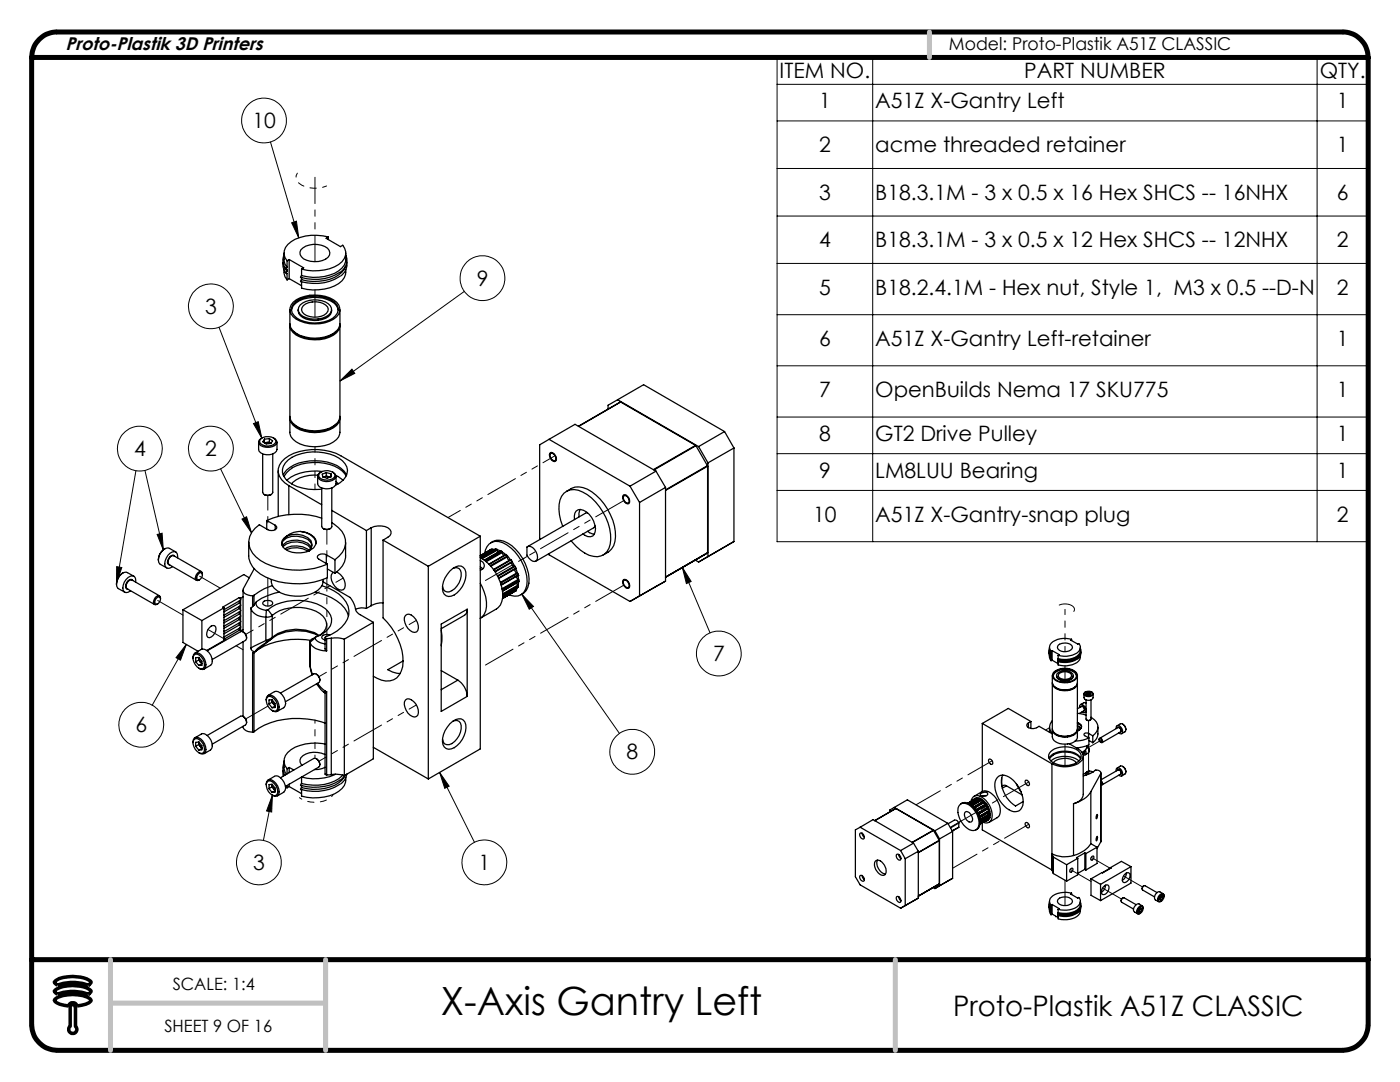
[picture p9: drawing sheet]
<svg xmlns="http://www.w3.org/2000/svg" width="279mm" height="216mm" viewBox="0 0 279 216" stroke-linecap="round" stroke-linejoin="round" font-family="sans-serif">
<g fill="none" stroke="#000" stroke-width=".2">
<path d="M155.1 11.5h117.9v96.6h-117.9zM155.1 16.8h117.9M174.2 11.5v96.6M262.9 11.5v96.6M54 28.3l5.6 19.1M155.1 24.1h117.9M155.1 33.6h117.9M58.2 44.4l1-.3 .4 3.3zM92.7 58.1l-24.9 17.9M155.1 43.1h117.9M155.1 52.6h117.9M43.7 65.3l8.5 22.1"/>
<path d="M67.8 76l2.4-2.3 .6 .8zM155.1 62.8h117.9M155.1 73h117.9M27.1 93.9l-3.9 22.5M28.9 93.9l3.7 15.8M44 93.6l6.2 12.7M50.6 84.5l.9-.4 .7 3.3zM155.1 83.2h117.9M155.1 90.5h117.9M155.1 97.9h117.9M23.3 113.1l1 .1-1.1 3.2zM31.4 106.6l.9-.2 .3 3.3z"/>
<path d="M48.3 103.6l.9-.5 1 3.2zM104.1 118.6l2.4 2.4-.9 .6zM104.1 118.6l19.5 27.7M136.2 113.2l1.7 2.8-.9 .5zM136.2 113.2l5.5 13.1M37.2 128.6l-6.8 12.1M37.2 128.6l-1.2 3.1-.9-.5zM54.4 158.7l-1.8 9M54.4 158.7l-.2 3.3-1-.2zM87.7 154.1l1.9 2.8-.8 .4zM87.7 154.1l7 14"/>
<circle cx="52.7" cy="24" r="4.5"/>
<circle cx="96.3" cy="55.5" r="4.5"/>
<circle cx="42.1" cy="61.1" r="4.5"/>
<circle cx="27.9" cy="89.5" r="4.5"/>
<circle cx="42.1" cy="89.5" r="4.5"/>
<circle cx="143.5" cy="130.4" r="4.5"/>
<circle cx="28.2" cy="144.6" r="4.5"/>
<circle cx="126.2" cy="150" r="4.5"/>
<circle cx="51.7" cy="172.1" r="4.5"/>
<circle cx="96.7" cy="172.1" r="4.5"/>
</g>
<path d="M10.9 197.7a6 6 0 0 1 5.2-.9 3.2 3.2 0 0 1 2.1 1 .79 .79 0 0 1-1.3 .4 10.7 10.7 0 0 0-5.5 .1l-.5-.4zM10.9 195.9a6 6 0 0 1 5.2-.9 3.2 3.2 0 0 1 2.1 1 .79 .79 0 0 1-1.3 .4 10.7 10.7 0 0 0-5.5 .1l-.5-.4zM11 199.4a7.1 7.1 0 0 1 7 0l.2 .2a1.36 1.36 0 0 1-1.1 .8l-1.7 .3a.9 .9 0 0 0-.9-.6 .9 .9 0 0 0-.8 .6 4.3 4.3 0 0 1-2.7-.9l-.1-.2zM14 204.8a.81 .81 0 0 0 0 1.2 .81 .81 0 0 0 1.1 0 .81 .81 0 0 0 0-1.2M14 201a.53 .53 0 0 1 .5-.6 .53 .53 0 0 1 .6 .6" fill="none" stroke="#000" stroke-width=".7" stroke-linecap="butt"/>
<path d="M11.4 6.4a5.1 5.1 0 0 0-5.1 5.1M267.9 6.4a5.1 5.1 0 0 1 5.1 5.1M6.3 204.5a5.2 5.2 0 0 0 5.1 5.1M273 204.5a5.2 5.2 0 0 1-5.1 5.1" fill="none" stroke="#000" stroke-width="1" stroke-linecap="butt"/>
<path d="M14 201v3.8M15.1 201v3.8" fill="none" stroke="#000" stroke-width=".7"/>
<path d="M11.4 6.4h256.5M6.3 191.5h266.7M6.3 204.5v-193h266.7v193M11.4 209.6h256.5" fill="none" stroke="#000" stroke-width="1"/>
<path d="M185.5 6.4v5.1M22 191.5v18.1M65 191.5v18.1M178.7 191.5v18.1M22 200.2h43" fill="none" stroke="#c0c0c0" stroke-width="1"/>
<path d="M58.2 44.4l1-.3 .4 3.3zM67.8 76l2.4-2.3 .6 .8zM136.2 113.2l1.7 2.8-.9 .5zM104.1 118.6l2.4 2.4-.9 .6zM54.4 158.7l-.2 3.3-1-.2zM87.7 154.1l1.9 2.8-.8 .4zM37.2 128.6l-1.2 3.1-.9-.5zM31.4 106.6l.9-.2 .3 3.3zM23.3 113.1l1 .1-1.1 3.2zM48.3 103.6l.9-.5 1 3.2zM50.6 84.5l.9-.4 .7 3.3z" fill="#000"/>
<g fill="none" stroke="#000" stroke-width=".25">
<path d="M56.5 52.4a2.52 2.52 0 0 0 .7 2.2M56.7 51a2.47 2.47 0 0 0 .5 2.8M56.7 50.5a3.5 3.5 0 0 0 .6 2.8M56.7 53.9a2.47 2.47 0 0 0 .6 1.9M56.8 53.2l.5 1M57.3 54.2l-.2 .1v.2h.2v1.3M57.3 53.3l-.2 .2v.2h.2v.5M57.3 52v1.3M57.7 51.8v3.8M57.7 51.8l2.9 1.6-.4 .3M57.7 51.8l-.4 .2M57.7 55.6l2.5 1.4"/>
<path d="M57.7 55.6l-.4 .2M60 49.8a4.2 4.2 0 0 1 5.4-.3 1.28 1.28 0 0 1-.4 2.2 4.9 4.9 0 0 1-4.4-.1 1.29 1.29 0 0 1-.6-1.8zM60.2 55l-.2 .3 .2 .1M60.2 55.8l-.2 .3 .2 .1M60.2 53.7v1.3M60.2 55.4v.4M65.5 47.3l-.4 .3 2.8 1.6 .5-.3a2.48 2.48 0 0 1-.8 3.9 9.5 9.5 0 0 1-7.4 .9M65.5 47.3a8.8 8.8 0 0 0-8.1 1.5 2.3 2.3 0 0 0-.1 3.2M65.5 47.3v.5M67.8 54.3a9.1 9.1 0 0 1-7.6 1.1M67.8 55.1a9.2 9.2 0 0 1-7.6 1.1M68.9 53.2a5.1 5.1 0 0 1-4.2 2.8 9.9 9.9 0 0 1-4.5-.2"/>
<path d="M69 50.9a2.67 2.67 0 0 1-1 3.4M69 50.5a3.4 3.4 0 0 1-2.2 4 10.2 10.2 0 0 1-6.6 .5M69 53.8a3.1 3.1 0 0 1-2.2 3.2 10.2 10.2 0 0 1-6.6 .5v-1.3M69.2 52.4a2.78 2.78 0 0 1-1.2 2.7M57.9 61.8v2.8a3.2 3.2 0 0 0 2.9 2.6 6.5 6.5 0 0 0 6.8-1.7l.2-.9v-2.8M57.9 64.9v18.2a3.2 3.2 0 0 0 2.9 2.6 7.6 7.6 0 0 0 6.4-1.1l.4-.6 .2-.9v-18.2M57.9 64.8a2.5 2.5 0 0 0 2 2.4 7.3 7.3 0 0 0 7.3-.8l.4-.6 .2-1M58.2 61.9a3.5 3.5 0 0 1 3.2-2.4 6.1 6.1 0 0 1 5.8 1.6l.3 .8M58.5 60.3a7.3 7.3 0 0 1 8.7 0 2.06 2.06 0 0 1-.7 3.4 7.5 7.5 0 0 1-8-.5 1.88 1.88 0 0 1 0-2.9zM58.5 60.7a6.6 6.6 0 0 1 7.6-.9 2 2 0 0 1 1.4 1.8 2 2 0 0 1-1.1 1.9 7.1 7.1 0 0 1-7.2 0 1.89 1.89 0 0 1-.7-2.8zM58.6 66.1a6.7 6.7 0 0 0 7.4 .8l1.1-.8M59.5 61.8v.2a2.25 2.25 0 0 0 2.3 1.9 4.4 4.4 0 0 0 4.2-1.2l.2-.9"/>
<path d="M59.9 60.9a4.6 4.6 0 0 1 6 .1 1.45 1.45 0 0 1-.9 2.2 5.1 5.1 0 0 1-5.1-.5 1.28 1.28 0 0 1 0-1.8zM60.5 61a3.7 3.7 0 0 1 4.9 .2 1.17 1.17 0 0 1-.7 1.7 3.8 3.8 0 0 1-4.4-.6l-.1-.5 .1-.4zM123.3 79.8l16.1 9.3M123.3 79.8l-1.9 1.1v.7M123.3 79.8l5.1-3 16.2 9.3M51.6 88.2v1.5a1.71 1.71 0 0 0 2.2 1 1.49 1.49 0 0 0 1.5-1v-1.5M52.1 87.6a2.29 2.29 0 0 1 2.9 .1l.1 .4a2 2 0 0 1-3.1 .4l-.2-.3v-.3zM52.3 87.4l-.6 .5a.94 .94 0 0 0 .9 1.2 2.03 2.03 0 0 0 2.7-.9l-.2-.4-.5-.4M52.4 90.6v7.6a1.18 1.18 0 0 0 2 0v-7.6M52.7 98.7l.7 .2 .8-.2M52.8 87.6l-.3 .6 .6 .4 1-.1M52.8 87.6v.8l.5-.1"/>
<path d="M53.3 88.3l-.5 .1M53.3 88.3l.8 .1M53.8 87.5l.6 .4-.3 .6M53.8 87.5l-1 .1M53.8 88.2l.3 .2M53.8 87.5v.7M53.8 88.2l-.5 .1M54.1 88.4h.1M55.5 93.9v9.1M56.5 94.8a5.5 5.5 0 0 1 4.2-2.7 8.8 8.8 0 0 1 8 1.9l.5 .8M57.6 96.9a3.2 3.2 0 0 1-1.8-4.1 6.6 6.6 0 0 1 5.2-2.9 11.3 11.3 0 0 1 7 1l27.8 16.1M57.6 96.9l6.6 3.8"/>
<path d="M57.6 96.9v5.8M57.9 83.3a3.1 3.1 0 0 0 2.9 2.7 6.5 6.5 0 0 0 6.8-1.7l.2-1M57.9 83.4v2.9a3.2 3.2 0 0 0 2.9 2.6 7.5 7.5 0 0 0 6.4-1.2l.4-.5 .2-.6v-3.2M58.2 93.5a3.5 3.5 0 0 0-1.5 1.6M58.2 93.4a9.7 9.7 0 0 1 10.1 .6l.8 1M58.6 84.6a6.9 6.9 0 0 0 8.1 .4l.4-.4M63.4 95v1.5a1.11 1.11 0 0 0 1.1 .9 1.92 1.92 0 0 0 2.6-.9v-1.5M63.4 94.8a6.5 6.5 0 0 0-5.2 1.8M63.9 94.3a2.22 2.22 0 0 1 2.8 .2l.2 .4a2 2 0 0 1-3.1 .4l-.2-.3zM64.1 94.2a.83 .83 0 0 0-.7 .7 .83 .83 0 0 0 .5 .9 2.43 2.43 0 0 0 3.1-.5 .89 .89 0 0 0-.6-1.1M64.2 97.4v7.7a1.17 1.17 0 0 0 2 0v-7.7M64.3 94.1a8.8 8.8 0 0 0-7 1.7"/>
<path d="M64.7 95.2h-.1M65.1 94.3l-.8 .3 .1 .6 .9 .2 .8-.3-.1-.6M65.1 94.3l.9 .2M65.1 95l.5 .1M65.1 94.3v.7M65.1 95l-.4 .2M65.6 95.1l-.9 .1M65.6 95.1l.2 .1M65.6 95.1l.3 .1M66 94.5v.6M67 96.8a3.6 3.6 0 0 0 2.4-3 4.3 4.3 0 0 0-3.6-3.2 9.5 9.5 0 0 0-8.3 1.2 2.59 2.59 0 0 0 .2 4.4 9.4 9.4 0 0 0 6.5 1.4M67 94.9l1.4 .9"/>
<path d="M67.1 96.1l.4 .5M109.6 87.7l-1.9 1.1v18.6l.1 .2M109.6 87.7l16.1 9.3M109.6 87.7l5.2-3 16.1 9.3M109.9 90.3a1.16 1.16 0 0 1 .9 1.7 1.15 1.15 0 0 1-.9-1.7zM109.9 90.5a.97 .97 0 0 1 .9 1.4 .95 .95 0 0 1-.9-1.4zM113.1 98a3.7 3.7 0 0 1 5 .1 11.1 11.1 0 0 1 4.6 9.9 3.5 3.5 0 0 1-2.3 2.7M123.8 80.2h.1M123.9 80.2l14.9 8.7M123.9 80.2l-8.5 4.9M124.5 98.7a1.18 1.18 0 0 1 1 1.8 1.18 1.18 0 0 1-1-1.8zM124.6 98.9a.93 .93 0 0 1 .8 1.4 .93 .93 0 0 1-.8-1.4z"/>
<path d="M125.7 97l1.9 3.3M130.9 94l-5.2 3M130.9 94l1.9 3.3M132.8 97.3l-5.2 3M132.8 97.3v18.7M138.8 88.9h.1M138.8 88.9l-8.4 4.8M138.9 88.9l2.3 4M138.9 88.9l-8.4 4.9M139.4 89.1l1.9 3.3M141.2 92.9v.1M141.2 92.9l-8.4 4.9"/>
<path d="M141.2 93v17.3M141.2 93l-8.4 4.9M141.3 92.4v18.7l-1.9 1M144.6 86.1l-5.2 3M144.6 86.1l1.9 3.3M146.5 89.4l-5.2 3M146.5 89.4v18.7M23.2 116.6l.1 .5 .3 .3 1.3 .7M24.5 114.3l-.2 .2a2.58 2.58 0 0 0-1.1 2.1M26.5 115.8l-.1-.2a1.25 1.25 0 0 0-1.1 1.9h.2M26.7 115l-1.3-.7a1.89 1.89 0 0 0-2.1 1.7l-.1 .6M27.1 116.1a.85 .85 0 0 0-.2-.9 .85 .85 0 0 0-.9-.2 2.35 2.35 0 0 0-1.2 3.1 1.12 1.12 0 0 0 1.3-.2"/>
<path d="M31.3 119.3l.6-.2a.93 .93 0 0 1-.9 1.4 .79 .79 0 0 1 .3-1.2zM31.6 111.8l.3 .7 1.4 .8M31.8 118.9l-5.4-3.2a1.15 1.15 0 0 0-1 1.8l5.4 3.1M32 119.5v-.4l-.2-.2a1.16 1.16 0 0 0-1 1.7l.2 .1 .5-.2M32.9 109.5l-.1 .1a2.48 2.48 0 0 0-1.2 2.2M34.9 111l-.2-.2a1.25 1.25 0 0 0-1 1.9h.2M35.1 110.1l-1.3-.7a1.9 1.9 0 0 0-2.1 1.8l-.1 .6M35.5 111.3a.88 .88 0 0 0-.2-.9 .88 .88 0 0 0-.9-.3 2.68 2.68 0 0 0-1.5 2.9l.3 .3a1.09 1.09 0 0 0 1.2-.2M39.6 114.5l.2-.2h.5a.93 .93 0 0 1-.9 1.4 .82 .82 0 0 1 .2-1.2zM40.2 114.1l-5.5-3.2a1.15 1.15 0 0 0-1 1.7l5.5 3.2M40.4 114.7v-.5l-.2-.1a1.16 1.16 0 0 0-1 1.7l.2 .1 .4-.2M47.8 119.2l.2 .3v.3l-3.3 1.9"/>
<path d="M47.8 119.2l-3.4 1.9 .3 .2M47.8 119.2l.2 .2M47.8 119.9v.4M48 119.4v6.5M48.5 117.8v8.3l.5 .5 .2 .7M48.5 119.1l-.5 .3M49.6 108.2v2.7a5.1 5.1 0 0 0 3.4 4.2 15.6 15.6 0 0 0 12.3 .2v-2.7M49.7 115.3l-1.1-.6-12.1 7M50.4 118.9v2.1M50.7 118.8l-.3 .1M50.7 118.8v1.9M50.7 113.5l-2.1 3.9a1.03 1.03 0 0 0 1 1.3l.8 .2"/>
<path d="M53.2 103.9l1.7 .9M53.2 103.9v1.7M54.2 115.6a2.18 2.18 0 0 0 1.1 2.3 7.8 7.8 0 0 0 8.2-.1 2.28 2.28 0 0 0 1-2.2M54.4 116.9a9.7 9.7 0 0 0-3.7 1.9M54.9 104.8l.3 .5a1.23 1.23 0 0 1-1.8 .4l-1.6-1a3.9 3.9 0 0 0-.7 6.4 13.9 13.9 0 0 0 11.7 2.3l2.5-.8M54.9 104.8v.9M55.7 118.1a12.6 12.6 0 0 0-4.5 2M56.4 109a2.11 2.11 0 0 1 1.8-1.2 3.8 3.8 0 0 1 3.9 1.4M56.5 109.1a3.8 3.8 0 0 1 5.5 .3M56.6 107.8l-.3 .5v.5M56.6 107.8a4.1 4.1 0 0 1 5.5 .5l.2 .7M56.9 109.5a3.9 3.9 0 0 1 4.7 .3"/>
<path d="M57.1 109.7a4.6 4.6 0 0 1 4.3 .3M57.2 107a1.43 1.43 0 0 0-1 1.2 1.43 1.43 0 0 0 .8 1.4 5.3 5.3 0 0 0 4.5 .4M57.2 107h.1M57.3 107a4.3 4.3 0 0 1 4.8 .9 1.55 1.55 0 0 1-.9 2.2M57.3 107l-.7 .8M60 106a3.5 3.5 0 0 1 3.1 1.8 2.08 2.08 0 0 1-1.6 2.2M60 106a4.2 4.2 0 0 0-2.8 1M60 106a3.2 3.2 0 0 1 3.1 2.4M61.5 110h.1M62.9 118.1a10.1 10.1 0 0 1 5.9 3.3l.7 1.5M64.2 103.4a15.5 15.5 0 0 0-11 .5M64.2 116.9a7.4 7.4 0 0 1 5.3 4 4.4 4.4 0 0 1-2.2 5l-2.4 1.2v.3h.3"/>
<path d="M64.5 116.1l5.3 3.1a6.4 6.4 0 0 1 1.3 2.8l.6 .6 2.8 1.6M64.5 105.4l.6 .3 .8-.3M65.1 110.7a1.23 1.23 0 0 0-1.8 .5l.3 .4 1.7 1M65.1 110.7l1.8 1M65.1 110.7v1.8M65.3 113.5l1.6 .9M66.2 104.3a4.4 4.4 0 0 1 2.6 5.1l-.5 .8-1.4 1.5M66.2 101.8l6.9 4.1M66.9 111.7v2.7M67.2 114.2a2.8 2.8 0 0 1 1.6 3.1l-.3 .4a2.1 2.1 0 0 1-2.3-1.8 1.36 1.36 0 0 1 .3-1.7M69 108.2a6.7 6.7 0 0 1-.7 4.7l-1.4 1.5M73.1 105.9v15.5"/>
<path d="M74.1 105.3a3.5 3.5 0 0 1 3.7 .4 .98 .98 0 0 1-.4 1.5l-1 .6M74.1 105.3l-1 .6M74.1 105.3v15.6M76.4 107.8v15.5a12.2 12.2 0 0 1 4 9.7 3.2 3.2 0 0 1-5.2 2.3l-.7-.4M76.4 107.8l9.1 5.2M85.5 113v42.4M89.8 113.9a2.57 2.57 0 0 1 2.2-.9 1.63 1.63 0 0 1 1 1.8 4.9 4.9 0 0 1-2.9 4.2 1.35 1.35 0 0 1-1.8-1.5 4.9 4.9 0 0 1 1.5-3.6zM90.4 113.4a1.06 1.06 0 0 1 1.6 .9 3.8 3.8 0 0 1-2.4 3.8 1.1 1.1 0 0 1-1.3-1M95.8 111.3l.9 .5M95.8 111.9a.94 .94 0 0 1 .9 .9 .94 .94 0 0 1-.9 .9M95.8 113.1l.5 .4M95.8 113.5l.2 .2"/>
<path d="M95.8 107l-10.3 6M95.8 107v42.4l-10.3 6M96.7 111.8a9.5 9.5 0 0 1 3.6 7.4 2.76 2.76 0 0 1-1.2 2.3l-3.3 1.9a3.1 3.1 0 0 0 1.3-3.3 10 10 0 0 0-1.3-3.7M96.7 110.4a2.44 2.44 0 0 1 3.7-2.1 9 9 0 0 1 4.7 8.5 2.42 2.42 0 0 1-3.5 1.9M97.9 108.3a2.81 2.81 0 0 1 3.5 .1 9.1 9.1 0 0 1 4.2 8 2.69 2.69 0 0 1-1.6 2.3M98 109.6h.1M98 109.6l-2.2 1.3M98.2 109.6h.1M98.2 109.6h-.2M98.2 109.6l-2.4 1.3M98.2 109.6l.1 .1M98.3 109.7l.1 .2"/>
<path d="M98.3 109.7l-2.5 1.4M98.8 109.6h-.6M98.9 109.6h.1M98.9 109.6h.3M98.9 109.6l-3 1.7M99.2 109.6v.1M99.2 109.6l-3.1 1.8M99.2 109.7l.7 .2M99.2 109.7v.1M99.2 109.8l.2 .4M99.2 109.8l-3 1.7M99.9 109.9h.1"/>
<path d="M99.9 109.9l-3.2 1.9M99.9 109.9l.3 .2M100.2 110.1h.1M100.2 110.1l-3.3 1.9M100.3 110.1l.6 .6M100.3 110.2l.3 .6M100.3 110.1v.1M100.3 110.2l-3.3 1.9M100.3 118.9l3.1-1.7zM100.9 110.7h.1M100.9 110.7l-3.3 1.9M101 110.7l.3 .2"/>
<path d="M101 110.7l-3.4 1.9M101.3 111.1v.4l.4 .3M101.3 111l.6 .7M101.3 110.9v.1M101.3 111v.1M101.3 111.1l-3.3 1.9M101.3 110.9l-3.4 2M101.9 111.7l-3.4 1.9M101.9 111.7h.1M102 111.7l.2 .3M102 111.7l-3.5 2M102.2 112.2a.51 .51 0 0 0 .4 .8"/>
<path d="M102.2 112.1v.1M102.2 112v.1M102.2 112.1l.5 .9M102.2 112.2l-3.4 1.9M102.2 112l-3.5 2M102.6 118.1l-.2 .1M102.6 113h.1M102.6 113l-3.3 1.9M102.7 113h.1M102.8 113.6v.5l.4 .2M102.8 113l.1 .3M102.8 113l-3.5 2"/>
<path d="M102.8 117.9l-2.5 1.5 2-1.1M102.8 117.9h.1M102.8 117.5l.1 .1M102.9 113.5l-3.3 1.9M102.9 113.3v.2M102.9 113.5l.4 .8M102.9 117.6l.1 .1M102.9 113.3l-3.4 2.1M102.9 117.6l-2.6 1.5M103 117.7v.1M103 117.8l-.2 .1M103 117.8l-2.7 1.5"/>
<path d="M103 115l.4 .6M103.1 116.3l.2 .5M103.2 114.3h.1M103.2 114.3l-3.3 1.9M103.3 114.3v.1M103.3 117.2l-.3 .5M103.3 114.4l.1 .3M103.3 116.8h.1M103.3 114.4l-3.4 2M103.3 116.8l-3 1.7M103.4 114.8l.1 .9M103.4 114.8h.1"/>
<path d="M103.4 114.8l-3.4 2M103.4 116.8v.1M103.4 114.7v.1M103.4 114.7l-3.4 2M103.4 116.9v.3M103.4 115.6l.1 .1M103.4 115.6l-3.2 1.9M103.4 116.9l-3.1 1.8M103.5 115.7h.1M103.5 116.1l-.1 .7M103.5 116v.1M103.5 115.7v.3"/>
<path d="M103.5 116l-3.2 2 3.2-1.9M103.5 115.7l-3.3 2M105.2 109.1a1.62 1.62 0 0 1 2 1.6 .94 .94 0 0 1-.5 1.3 2.04 2.04 0 0 1-1.5-1.2zM109.5 110.5l.1 .2 16.1 9.3M112.3 105a7.7 7.7 0 0 1-.2-6 2.98 2.98 0 0 1 4.2-.8 10.9 10.9 0 0 1 5.5 10.4 2.87 2.87 0 0 1-4.2 2.2 9 9 0 0 1-3.6-2.9M114.7 103.7a1.45 1.45 0 0 1 1.2-2 4 4 0 0 1 2.7 4.9 1.44 1.44 0 0 1-2.3-.1M115.8 101.6l-.3 .8 .1 .7M117.3 102.3l-.5 .1-11.5 6.7M117.3 106l.4 .3 .9 .3M118.8 105l-.3 .3-11.5 6.7M124.5 115.6a1.15 1.15 0 0 1 1 1.8 1.15 1.15 0 0 1-1-1.8zM124.6 115.8a.97 .97 0 0 1 .8 1.4 .97 .97 0 0 1-.8-1.4z"/>
<path d="M127.6 100.3v18.6M127.6 118.9l-1.9 1.1M132.8 116l-5.2 2.9M132.8 115.2l8.4-4.9zM132.8 116l-7.1 4M138.7 111.8l.7 .3M141.2 110.3h.1M141.2 110.3l-8.4 4.8M146.5 108.1l-1.9 1M146.5 108.1l-7.1 4M36.5 121.7v6.5l3 1.8M36.5 121.7l3.8 2.1"/>
<path d="M38.5 131.3a.83 .83 0 0 1 1.1-1 2.35 2.35 0 0 1 1.2 3.2 .96 .96 0 0 1-1.1-.2M38.7 130.7a.96 .96 0 0 1 1.5 .4 1.87 1.87 0 0 1 .3 2.3 1.28 1.28 0 0 1-1.5-.8 1.67 1.67 0 0 1-.3-1.9zM38.9 130.3l1.3-.7a1.96 1.96 0 0 1 2.1 1.8 1.12 1.12 0 0 1-.3 1.4l-1.3 .7M39.1 132l.6 .8M39.7 131.3l.3 .8M39.7 131.2l.6 .7v.9h-.6M39.7 131.2h-.6v.8M39.7 131.2v.5M39.7 131.7l-.6 .3M39.7 131.7l.3 .4M40 132.1l.3 .2M40 132.1l.3 .3-.6 .4"/>
<path d="M40.3 123.8v5.7M41.8 125.2l.4-.3 .6-.1a1.6 1.6 0 0 1-1 2.4h-.3a1.39 1.39 0 0 1 .3-2zM44.7 121.3l-4.4 2.5M44.7 121.3v6.5l-3.4 2M47.8 120.3l.2 .4-.1 .2-3.2 1.9M47.8 121.4l.2 .4-.1 .2-3.2 1.9M47.8 122.5l.2 .4-.1 .2-3.2 1.9M47.8 123.6l.2 .2-.1 .4-3.2 1.8M47.8 124.7l.2 .2-.1 .4-3.2 1.8M47.8 121v.4M47.8 122.1v.4M47.8 123.2v.4"/>
<path d="M47.8 124.2v.5M47.8 125.3v.5M47.8 120.3l-3.1 1.8M47.8 121.4l-3.1 1.8M47.8 122.5l-3.1 1.8M47.8 123.6l-3.1 1.8M47.8 124.7l-3.1 1.8M47.8 125.8l-3.1 1.8M47.8 125.8l.2 .1M48.5 128.1v14.8l.5 .6 .2 .7M48.5 125.6l-.5 .3M49.2 127.3a1.19 1.19 0 0 0-1.2-1.3l-6.7 3.9"/>
<path d="M49.2 127.3l-.2 .5-6.6 3.8M50.1 121.3a2.81 2.81 0 0 0 3 1.9M50.1 121.3v8.2a.7 .7 0 0 0 1.1 .4l-.2-.1 .4-.4 2.1-1.4M50.4 121l-.3 .3M50.4 130.3v15.8M50.7 120.7l-.3 .3M50.7 130.2l-.3 .1M50.7 130.2v15.8M50.8 130.1l-.1 .1M51.2 120.1a1.14 1.14 0 0 0 1 1.5l1 .2M51.2 129.8l-.8 .5M51.2 120.1l-.5 .6"/>
<path d="M52.5 120.2a1.27 1.27 0 0 1 1.9 .2 1.18 1.18 0 0 1-2 0zM53.1 127.8l-3 1.5M53.1 127.8l.4 .2M53.1 123.2v4.6M53.1 139.8a.83 .83 0 0 1 1.1-1.1 2.55 2.55 0 0 1 1.4 2.9 .79 .79 0 0 1-1.3 .1M53.2 121.8l-.1 1.4M53.3 139.2a.96 .96 0 0 1 1.5 .3 1.89 1.89 0 0 1 .3 2.3 1.28 1.28 0 0 1-1.5-.7 1.86 1.86 0 0 1-.3-1.9zM53.5 121.7a10.2 10.2 0 0 1 9.7-1.2 4.3 4.3 0 0 1 3 3 3.9 3.9 0 0 1-3.2 3.6l-.1 .2M53.5 121.7l-.3 .1M53.5 121.7l.8 1.1M53.5 138.7l1.3-.7a1.96 1.96 0 0 1 2.1 1.8 1.22 1.22 0 0 1-.3 1.4l-1.2 .7M54.2 127.5l-.7 .5"/>
<path d="M54.2 127.5l-3 2.4M54.3 139.7l.3 .8M54.3 139.6l-.6 .1v.8M54.3 139.6l.6 .8v.8h-.6M54.3 139.6v.5M54.3 122.8a8.8 8.8 0 0 1 8.7-.8 3.3 3.3 0 0 1 2.2 2.8 2.93 2.93 0 0 1-1.5 2M54.3 122.8l-.4 .2-.8 .2M54.3 127.2l-1.2 .6M54.3 127.2l-.1 .3M54.3 122.8v4.4M54.3 127.4l-.1 .1M54.5 127.1l-.2 .3"/>
<path d="M54.5 127.1l-.2 .1M61.9 133l.4 1.7M61.9 128.2a3.1 3.1 0 0 0 3.3 1.7M61.9 128.1v4.8M61.9 132.9l.4 1.7M61.9 132.8v.1M62 127.8a15.5 15.5 0 0 0-10.7 2M62.9 127.3a2.03 2.03 0 0 0 2 1.2M62.9 127.3l-1 .9M63 127.1l-.9 .6-.2 .5M63.1 134.5l.5 .5 .2 .7M63.2 136.5l.8 1.1 .6 .5"/>
<path d="M63.4 136.3l1.5 1.6M63.5 126.9a8.9 8.9 0 0 0-9.2 .5M63.7 126.8a8.4 8.4 0 0 0-9.2 .3M63.8 135.7a1.14 1.14 0 0 0-1.2-1.2l-6.6 3.8M63.8 135.7l-.2 .5-6.6 3.8M64.6 138.1l.3 .2M64.9 127.2v2.4l.3 .3M64.9 138.3v16.2l.3 .2M64.9 137.9l-.3 .2M64.9 137.9l.3 .1M65.2 138l-.3 .3M65.2 127.4v2.5"/>
<path d="M65.2 138v16.7M65.8 126.7a1.22 1.22 0 0 0-1.6 .5l.1 .2 .6 .3M66.1 127.4a5.4 5.4 0 0 1 2.6 .1M66.1 127.4h-.9M66.1 127.4v27.2M68.7 127.5v27.3M73.1 121.4l-1-.1-1.2 .3M74.1 120.9l-1 .5M74.5 124.2l-5.8 3.3M74.5 124.2v27.2l-5.8 3.4M76.4 120.3a4.1 4.1 0 0 0-2.3 .6M80.5 131.9l-3.1 1.7 .9 .5 1.6 .3"/>
<path d="M80.9 122.8a1.09 1.09 0 0 1 1.6 .3 2.28 2.28 0 0 1 .6 3 2.09 2.09 0 0 1-2.3-1.8l-.1-1.1zM80.9 139.7a1.14 1.14 0 0 1 1.6 .3 2.23 2.23 0 0 1 .6 2.9 1.65 1.65 0 0 1-2-1.2 1.89 1.89 0 0 1-.2-2zM88.1 125.7l.1 1.1-.1 2M88.1 133.8l3.3 1.9M91.4 135.7a4.1 4.1 0 0 1 1.8 3.3M91.4 135.7l-3.3 1.9M93.2 121.6a1.33 1.33 0 0 1-.5 1.2l-4.6 2.6M93.2 121.6l-5.1 2.9v17.5l5.1-3M93.2 121.6v17.4M209.3 130.1v.5l.4 .6M209.4 129.4v.1a1.19 1.19 0 0 0 .3 1.3M209.4 129.2a1.73 1.73 0 0 0 .4 1.4"/>
<path d="M209.4 130.8v.4l.4 .6M209.5 130.5l.3 .5M209.8 131l-.1 .1 .1 .7M209.8 130.6l-.1 .1 .1 .3M209.8 129.9v.7M210 129.8v1.9M210 129.8l1.4 .8-.2 .2M210 129.8l-.2 .1M210 131.7l1.2 .7M210 131.7l-.2 .1M210 134.8v1.4a2.18 2.18 0 0 0 2.5 1.5 2.1 2.1 0 0 0 2.5-1.5v-1.4M210 136.4v9.1a2.1 2.1 0 0 0 2.5 1.4 2.1 2.1 0 0 0 2.5-1.4v-9.1"/>
<path d="M210 136.3a1.75 1.75 0 0 0 2 1.5 2.72 2.72 0 0 0 3-1.2v-.3M210.2 134.9a2.13 2.13 0 0 1 2.3-1.3l1 .1a1.66 1.66 0 0 1 1.3 1.2M210.4 134.1a3.5 3.5 0 0 1 4.5 .3 1.16 1.16 0 0 1-.9 1.6 3.4 3.4 0 0 1-3.9-.8 .95 .95 0 0 1 .3-1.1zM210.4 137a3.3 3.3 0 0 0 4.2 0M210.5 134.2a3.2 3.2 0 0 1 4.3 .2 1.22 1.22 0 0 1-1.1 1.6 3.2 3.2 0 0 1-3.3-.7 .82 .82 0 0 1 .1-1.1zM210.9 134.8a1.35 1.35 0 0 0 1.8 1.1l.7-.2a.99 .99 0 0 0 .8-.9M211.2 131.4v.2M211.2 131.8v.2M211.2 134.2a2.07 2.07 0 0 1 3 .6 1.88 1.88 0 0 1-2.7 .7 .73 .73 0 0 1-.6-.5 .73 .73 0 0 1 .3-.8zM211.2 130.8v.6M211.2 131.6v.2M211.2 128.7a2.03 2.03 0 0 1 2.8 .3 1.11 1.11 0 0 1-1.3 1h-.4a.93 .93 0 0 1-1-.3 .93 .93 0 0 1-.1-1z"/>
<path d="M211.3 134.4a1.69 1.69 0 0 1 2.6 .4 1.55 1.55 0 0 1-2.4 .5 .57 .57 0 0 1-.2-.9zM213.9 127.6l-.3 .1 1.5 .8 .2-.1a1.31 1.31 0 0 1-.8 2.1l-1.6 .5-1.7-.2M213.9 127.6a4.1 4.1 0 0 0-4.3 1 1.06 1.06 0 0 0 .2 1.3M213.9 127.6v.2M215 131.1a4.5 4.5 0 0 1-3.8 .5M215 131.5a4.6 4.6 0 0 1-3.8 .5M215.6 130.5a3.3 3.3 0 0 1-3.3 1.5l-1.1-.2M215.6 129.4a1.33 1.33 0 0 1-.5 1.7M215.6 129.2a2.09 2.09 0 0 1-2.1 2.3l-1.2 .1-1.1-.2M215.6 130.8v.3a1.91 1.91 0 0 1-1.6 1.5l-1.1 .3-1.7-.2v-.7M215.7 130.1a1.47 1.47 0 0 1-.6 1.4M216.3 138.5v.7a1.05 1.05 0 0 0 1.9 0v-.7"/>
<path d="M216.5 138.2l.7-.3a.64 .64 0 0 1 .8 .6 .97 .97 0 0 1-1.6-.1zM216.6 138l-.1 .1a.39 .39 0 0 0 0 .7l.9 .2a.58 .58 0 0 0 .7-.7l-.3-.3M216.7 139.7v3.8a.57 .57 0 0 0 1 0v-3.8M216.9 138.5h.1M216.9 138.2l-.2 .2 .4 .3 .5-.1M216.9 138.2v.3M217.1 138.5l-.2 .1M217.1 138.5l.5 .1M217.1 138.5h-.2M217.4 138.1v.4M217.4 138.1l.3 .2-.1 .3M217.4 138.1l-.5 .1"/>
<path d="M217.4 138.5l.2 .1M217.4 138.5h-.3M217.6 138.6h.1M38.5 148.2a.83 .83 0 0 1 1.1-1 2.39 2.39 0 0 1 1.2 3.1 1.08 1.08 0 0 1-1.1-.1M38.7 147.6a.96 .96 0 0 1 1.5 .4 1.89 1.89 0 0 1 .3 2.2 1.48 1.48 0 0 1-1.8-1.2l-.2-.6v-.4zM38.9 147.2l1.3-.7a1.27 1.27 0 0 1 1.5 .6 1.83 1.83 0 0 1 .3 2.5l-1.3 .8M39.1 148.9l.6 .8M39.7 148.2l.3 .7M39.7 148.1l.6 .7v.8l-.6 .1M39.7 148.1h-.6v.8M39.7 148.1v.5M39.7 148.6l-.6 .3"/>
<path d="M39.7 148.6l.3 .3M40 148.9l.3 .3M40 148.9l.3 .4M40.3 149.3l-.6 .4M48.5 144.9a1.53 1.53 0 0 0 1.9 1.2M49.2 144.2a1.19 1.19 0 0 0-1.2-1.3l-6.7 3.9M49.2 144.2l-.2 .4-6.6 3.9M50.7 146l-.3 .1M53.1 156.6a.83 .83 0 0 1 1.1-1 2.61 2.61 0 0 1 1.4 2.8 .81 .81 0 0 1-1.3 .2M53.3 156l.3-.2a2.12 2.12 0 0 1 1.8 2.6l-.3 .3a1.48 1.48 0 0 1-1.8-1.3l-.1-.5zM53.5 155.6l1.3-.7a1.25 1.25 0 0 1 1.5 .7 2.08 2.08 0 0 1 .4 2.4l-1.3 .8M53.7 157.4l.6 .7"/>
<path d="M53.7 140.5l.6 .7M54.3 156.6l.3 .8M54.3 156.5l-.6 .1v.8M54.3 156.5l.6 .7v.8l-.6 .1M54.3 156.5v.5M54.3 157l-.6 .4M54.3 157l.3 .4M54.3 140.1l-.6 .4M54.3 140.1l.3 .4M54.6 157.4l.3 .3M54.6 140.5l.3 .3M54.6 140.5l.3 .4"/>
<path d="M54.9 157.8l-.6 .3M54.9 140.9l-.6 .3M56.5 153.8l.1 1M56.7 152.3a2.23 2.23 0 0 0 .2 2.4M56.7 151.8a3.5 3.5 0 0 0 .4 2.7M56.8 154.6v.1M57 156.9l.3 .3M57.3 153.4v1M57.3 156.7v.5M57.7 153.1l.9 .5M57.7 153.1l-.4 .3M57.7 153.1v1.1"/>
<path d="M57.7 156.5v.5M57.7 157l2.5 1.4M57.7 157l-.4 .2M60.2 156.4l-.2 .2 .2 .1M60.2 157.2l-.2 .2 .2 .2M60.2 156.7v.5M63.1 151.4l.5 .5 .2 .7M63.8 152.6a1.2 1.2 0 0 0-1.2-1.3l-6.6 3.9M63.8 152.6l-.2 .5-6.6 3.8M64.9 148.5a8.6 8.6 0 0 0-7.5 1.6 2.3 2.3 0 0 0-.1 3.3M64.9 150.6a4.3 4.3 0 0 0-4.9 .6 1.21 1.21 0 0 0 .3 1.5M64.9 153.1l-1.3 .4-.8 .1"/>
<path d="M64.9 144.3a16.2 16.2 0 0 0-13.3 1l-.9 .7M66.1 154.6l1-.1 1.6 .3M66.1 154.6l-.9 .1M67 154.5a9.6 9.6 0 0 1-6.8 .5v1.4M67.8 155.6a9.2 9.2 0 0 1-7.6 1.1M67.8 156.5a9.4 9.4 0 0 1-7.6 1.1M68.4 154.7a8 8 0 0 1-7.1 1.9l-1.1-.2M68.8 154.7l-.8 .9M68.9 154.7a5.2 5.2 0 0 1-4.2 2.6 9.9 9.9 0 0 1-4.5-.1M69 155.2a2.7 2.7 0 0 1-1.4 2.7 9.3 9.3 0 0 1-7.4 1v-1.3M69.2 154.4a2.66 2.66 0 0 1-1.2 2M74.5 149.1l11 6.3"/>
<path d="M89.8 144.4a2.57 2.57 0 0 1 2.2-1 1.63 1.63 0 0 1 1 1.9 4.5 4.5 0 0 1-3.5 4.2 1.41 1.41 0 0 1-1.2-1.5 5 5 0 0 1 1.5-3.6zM90.4 143.9a1.06 1.06 0 0 1 1.6 .9 3.8 3.8 0 0 1-2.4 3.8 1.05 1.05 0 0 1-1.3-1.1M193.8 159.9a1.26 1.26 0 0 1 .8-1.1 1.26 1.26 0 0 1 1.4 .3 4.2 4.2 0 0 1 1.9 4.4 1.17 1.17 0 0 1-1.7 .6M194.2 159.7a1.1 1.1 0 0 1 1.7-.2 3.5 3.5 0 0 1 1.5 4l-.5 .3-.4 .1M194.4 158.9l1.7-1a2.74 2.74 0 0 1 2.9 1.8 2.61 2.61 0 0 1 0 3.4l-1.6 1M194.8 159.3h.1M194.8 159.3l-1.6 1 1.3-.8M194.9 159.3v.1M194.9 159.3h-.1M194.9 159.3l-1.7 1M194.9 159.4l.1 .1M194.9 159.4l-1.6 .9"/>
<path d="M195.2 159.3h.1M195.3 159.3h.1M195.3 159.3l-1.9 1.1M195.4 159.3l-1.9 1.1 .5 .3M195.4 159.3v.1M195.4 159.4l.1 .2M195.4 159.4l-1.8 1.1M195.7 158.4a1.03 1.03 0 0 1 1.4-.1 .71 .71 0 0 1-1.2 .5l-.2-.2zM195.8 159.5h.1M195.8 159.5l-2 1.1M195.8 159.5l.1 .1M195.8 159.5l-1.9 1.2"/>
<path d="M195.9 159.6v.1M195.9 159.6l-1.9 1.1M195.9 159.7l.2 .3M195.9 159.7l-1.8 1.1M196 144.4l13.9 8M196 144.4v13.5M196.3 159.9l.1 .1M196.3 159.9l-2 1.1M196.3 159.9l-1.9 1.1M196.8 158.8h-.7M197.3 151.6a.59 .59 0 0 1 .7 .2 .59 .59 0 0 1 0 .7l-.4-.1-.3-.5zM199.3 154.9a2.82 2.82 0 0 1 3.4 1.3 5.2 5.2 0 0 1 1.2 4.9 1.64 1.64 0 0 1-2.5 .5 5.9 5.9 0 0 1-2.8-5.7z"/>
<path d="M199.9 155.2v1.6M200.1 154.7a5.4 5.4 0 0 0 2.6 6.1l1.5-.9M200.9 156.8l-.4-.1-.5 .2M200.9 156.8l3.1 1.8M200.9 156.8l-.9 .5M202.8 156.4l1 1.6M204.7 155.7a.71 .71 0 0 1 .6 1 .71 .71 0 0 1-.6-1zM205.2 144.3a.51 .51 0 0 0-.3 .4 .51 .51 0 0 0 .3 .5l.7 .2a2.05 2.05 0 0 0 1.5-.5l2.6 1.5M205.2 144.3v.9M205.7 144l-4.5-2.6-5.2 3M205.7 144l-.5 .3M205.7 144v1.3"/>
<path d="M209.4 151.3a4.2 4.2 0 0 1 5.1-1.1l.8 .5 .4 .6M209.4 145.1v1M209.7 150a4.6 4.6 0 0 1 5.7 0 1.34 1.34 0 0 1-.6 2.2 4.6 4.6 0 0 1-5.3-.6 1.17 1.17 0 0 1 .2-1.6zM209.7 151.8a4.7 4.7 0 0 1 5.6 0M209.9 152.4v21.2M210 143.8a1.85 1.85 0 0 0 0 2.6M210 145.6v1.4a2.18 2.18 0 0 0 2.5 1.5 2.1 2.1 0 0 0 2.5-1.5v-1.4M210 145.6a1.75 1.75 0 0 0 2 1.4 2.72 2.72 0 0 0 3-1.2v-.3l.3 .2M210.2 152.2a3.6 3.6 0 0 1 4.6 0M210.2 150.6a4.6 4.6 0 0 1 5.5 .8M210.3 150.6l-.6 .5-.2 .4M210.4 146.2a3.3 3.3 0 0 0 4.2 0"/>
<path d="M213.4 148.4a5.1 5.1 0 0 1 2.7 2 1.6 1.6 0 0 1-1 2 5.8 5.8 0 0 1-5.2 0M215 144.1a.81 .81 0 0 1 .8 .7 .81 .81 0 0 1-.5 .9M215 142.3l1.7 .4M215 144.4l.7 .3M215 144.8l.7 .5M215 145l.7 .4M215 144.3a.88 .88 0 0 1 .8 .9M215 141.4l.8-.4a.56 .56 0 0 1 .5 .8l-.9 .6M215.1 145.4l.4 .2M215.3 145.7l-.3 .2M215.3 145.7l-.3 .1M215.5 141.2a.43 .43 0 0 1 .3-.7l.6 .4 .3 .7"/>
<path d="M215.8 141a.5 .5 0 0 1 .6 .2 .5 .5 0 0 1-.1 .7M216.2 150.9v7.7a2.33 2.33 0 0 1-2 1.8M216.4 149.9v.3l-.3 .2M216.4 149.8v.4l-.1 .1M216.6 149.6l.1 .3a.47 .47 0 0 1 0 .5 .47 .47 0 0 1-.5 .2h-.1M216.7 141.9a.37 .37 0 0 1-.5 .3l-.2-.2M216.7 140.3l-.3-.1-.7 .4M216.7 142.1l-.1 .1M216.8 154.1l-.3 .2M216.9 148.8v.2a1.33 1.33 0 0 1-1 1.1M216.9 148.8l.4 .7v.6l-.7 .5M216.9 148.8l.4 .5 .1 .5"/>
<path d="M216.9 143.7l.3 .1 .4-.1M217.2 153.9l-1 .6M217.2 153.9l.9 .2M217.2 153.9l-.4 .2M217.2 146.3h-.6l-.3 .2 .2 .3 .8 .4M217.2 146.3l.9 .5M217.2 146.3v.9M217.3 147.2a6.2 6.2 0 0 1-2.7 .7M217.3 147.2v1.4l-1.3 .4-1.2 .2M217.3 147.7l.8 .5M217.6 154.3h-.6l-.2 .1v.3M217.7 158a5.5 5.5 0 0 1-3.5 2.4"/>
<path d="M217.7 158v10.3M217.7 143.1a2.04 2.04 0 0 1 1.4 1.8 2.04 2.04 0 0 1-1 1.9M218.1 154v.1M218.1 146.8v1.4M219.1 145.1a2.84 2.84 0 0 1-1 3.1M219.4 147.5a.37 .37 0 0 1 .4 .1 .37 .37 0 0 1-.1 .5l-.3-.2zM219.4 147.6v-.2a.48 .48 0 0 1 .5 .2 .48 .48 0 0 1 0 .6l-.3-.1M219.5 147.3l3.6-2.1a.6 .6 0 0 1 .5 .8l-3.6 2.2M219.7 154.4a.8 .8 0 0 0-1.1-.7l-1 .6-1.4 .5M219.7 154.4l-2 3.6M219.7 154.4v13.6M219.7 154.2v13.8"/>
<path d="M219.7 155.9l.2 .5-.2 .2M219.7 155.8l.4 .6-.1 .2h-.3M219.7 155.6l3.4-2a.56 .56 0 0 1 .5 .9l-3.6 2.1M222.8 145.4v-.4a.65 .65 0 0 1 .7-.2 .65 .65 0 0 1 .4 .6l.1 .3a.53 .53 0 0 1-.3 .7l-.4-.1M222.8 153.8v-.4a.67 .67 0 0 1 .7-.1 .67 .67 0 0 1 .4 .5l.1 .9-.3 .2-.4-.2M223 144.8l.6-.4a1.06 1.06 0 0 1 .9 1.6l-.6 .4M223 153.2l.6-.3a1.06 1.06 0 0 1 .9 1.5l-.6 .4M223.1 145.2a.54 .54 0 0 1 .6 .2 .54 .54 0 0 1 0 .6l-.1 .1M223.1 153.7a.53 .53 0 0 1 .6 .1 .53 .53 0 0 1 0 .7h-.1M224 144.5l.5 .4 .2 .7M224 152.9l.5 .4 .2 .8M171.6 174.8a.66 .66 0 0 1 .8 .2 .66 .66 0 0 1 0 .8l-.6-.2-.2-.4z"/>
<path d="M171.7 165.1l-1 .5v9.3l1 1.7 8 4.6 3.6-2M171.7 165.1l8 4.6M171.7 165.1l2.5-1.6 8.1 4.7M171.7 166.2a.78 .78 0 0 1 .7 1.2 .78 .78 0 0 1-.7-1.2zM172 166.3l.2 .4 .3 .4M172 174.7l.2 .5 .3 .3M174.7 171.8a1.04 1.04 0 0 1 1.5 .5 1.57 1.57 0 0 1 .2 2.4 2.13 2.13 0 0 1-1.7-2.9zM175.1 171.6a2.2 2.2 0 0 0 1.6 2.8M178.5 161.1l-.9 .5v.4M178.5 161.1l8.1 4.7M178.5 161.1l2.6-1.5 8.1 4.7M178.8 161.3h.1"/>
<path d="M178.8 161.3l7.5 4.4M178.8 161.3l-4.2 2.5M179 178.9a.78 .78 0 0 1 .7 1.2 .78 .78 0 0 1-.7-1.2zM179 170.5a.78 .78 0 0 1 .7 1.1 .78 .78 0 0 1-.7-1.1zM179.4 170.5l.1 .5 .3 .3M179.4 178.9l.1 .5 .3 .3M179.7 169.7l1 1.6M180.7 171.3v9.4l2.6-1.5M182.3 168.2l-2.6 1.5M182.3 168.2l1 1.7M183.3 169.9l-2.6 1.4M183.3 169.9v9.3"/>
<path d="M186.2 177.1l.4 .2M186.3 165.7h.1M186.3 165.7l-4.2 2.4M186.3 165.7l1.1 2M186.6 165.8l.9 1.6M187.4 167.7h.1M187.4 176.4l-1.1 .7M187.4 167.7l-4.1 2.4M187.5 176.4h-.1M187.5 167.7v8.7M187.5 176.4l-4.2 2.4M187.5 167.7l-4.2 2.4"/>
<path d="M187.5 167.4v9.3M187.5 176.7l-.9 .6M189.2 164.3l-2.6 1.5M189.2 164.3l.9 1.6M190 165.8l1.3-.7zM190.1 165.9l-2.6 1.5M190.1 165.9v9.4M190.1 175.3l-2.6 1.4M190.1 175.3l-3.5 2M191.3 164.2a.74 .74 0 0 0-.8-.5l-1.3 .7M191.3 164.2l-1.6 1M191.3 164.2v.9"/>
<path d="M191.6 160.6a1.53 1.53 0 0 1 2.1 .2 4 4 0 0 1 1.4 4.5 1.53 1.53 0 0 1-2.4-.3 4.2 4.2 0 0 1-1.4-4.1zM191.8 160.4a1.52 1.52 0 0 1 2 .2 4.1 4.1 0 0 1 1.6 4.5l-.6 .5M192.5 162.1a.84 .84 0 0 1 1.4 .6 .79 .79 0 0 1-.3 1.3 1.55 1.55 0 0 1-1.1-1.9zM194 160.7l.3 .3M194.3 161h.1M194.4 161l.1 .1M194.5 161.1v.1M194.5 161.2l.3 .3M194.8 161.5v.1M194.8 161.6l.1 .1M194.9 161.7l.3 .5M195.2 162.2h.1"/>
<path d="M195.2 162.2l.1 .2M195.3 162.4h.1M195.3 162.4l.2 .5M195.5 162.9v.2M195.5 163.1l.1 .4M195.5 163.1h.1M195.6 163.5v.1M195.6 163.6h.1M195.6 163.8l1.9-1.2zM196 164.2v1.4l13.9 8M196.4 160l.1 .1M196.4 160l-1.9 1.1"/>
<path d="M196.5 160.1v.2l.2 .2M196.5 160.1l-1.9 1.1M196.8 160.4l.1 .2M196.8 160.4l-2 1.1M196.8 160.4l-2 1.2M196.9 160.7v.2l.2 .2M196.9 160.6v.1M196.9 160.7l-1.9 1.1M196.9 160.6l-2 1.1M197.1 161.1h.1M197.1 161.1l-1.9 1.1M197.2 161.1v.2"/>
<path d="M197.2 161.4l.2 .3M197.2 163.5l-1.6 .9M197.2 161.1l-2 1.1M197.2 163.3v.1M197.2 163.4h.1M197.2 163.4l-1.6 .9M197.2 161.3h.1M197.2 163.4v.1M197.2 161.3l-1.9 1.1M197.2 163.4l-1.6 1M197.3 162.1l.2 .3M197.3 162.8l.1 .1"/>
<path d="M197.4 161.7v.1M197.4 161.7l-1.9 1.1M197.4 163.2h.1M197.4 162.9v.1M197.4 163.2l-1.8 1M197.4 162.9l-1.8 1.1M197.4 161.8l.1 .2M197.4 163v.2M197.4 163l-1.8 1.1v-.5M197.4 161.8l-1.9 1.1M197.5 162l-2 1.1M197.5 162.4v.1"/>
<path d="M197.5 162.4l-1.9 1.1M197.5 162.5v.1M197.5 162.5l-1.9 1.1M204.6 164.3a.56 .56 0 0 1 .7 .2 .56 .56 0 0 1-.1 .7l-.5-.4zM209.4 179.8a1.62 1.62 0 0 0 .4 1.5M209.9 173.6h.1M209.9 173.6l.3 .7M210.2 171v3.3M210.2 171l2.7 1.5M210.2 174.3l2.7 1.5M211.2 179.4a1.94 1.94 0 0 1 2.8 .3 1.07 1.07 0 0 1-1.3 1h-.4a.92 .92 0 0 1-1-.3 .92 .92 0 0 1-.1-1zM212.9 172.5v3.3"/>
<path d="M213.7 173.4l.2-.2a.43 .43 0 0 1 .1 .6 .43 .43 0 0 1-.5 .2zM213.9 178.2l-.3 .2 1.5 .8 .2-.1a1.34 1.34 0 0 1-.8 2.1l-1.6 .4-1.7-.2M213.9 178.2a4.3 4.3 0 0 0-4.3 1.1 1.12 1.12 0 0 0 .2 1.3M213.9 178.2v.3M214.2 170.7a5.6 5.6 0 0 1-4.3-.3l.3 .6M214.2 160.4v10.3M215.1 171.3v3.3l-2.2 1.2M215.1 171.3l-2.2 1.2M215.6 179.8a2.08 2.08 0 0 1-2.1 2.4h-1.2l-1.1-.1M216.5 170.2l-1.7 .9 .3 .2M216.5 170.2l.2 .1M216.5 170.2v3.3"/>
<path d="M216.5 173.5l-1.4 .8M216.5 173.5l.2 .1M216.7 170.3v3.3M217.7 168.3a5.6 5.6 0 0 1-3.5 2.4M217.7 168.3l1.2 .8M217.7 175.4l1.9 1.1M217.7 175.4v3.2l1.9 1.1M217.9 171l.2-.2a.41 .41 0 0 1 .1 .6 .41 .41 0 0 1-.5 .1zM218.9 162.5l.1 .1a.49 .49 0 0 1-.2 .7zM218.9 166.9l.1 .1a.49 .49 0 0 1-.2 .7zM218.9 169.1l-2.2 1.2M218.9 169.1v3.2l-2.2 1.3"/>
<path d="M219.6 176.5v3.2M219.7 168l-.8 1.3M220.1 177.1l.2-.3a.55 .55 0 0 1 .8-.2 .55 .55 0 0 1 .2 .8l-.3 .6a.61 .61 0 0 1-.6 .5 .61 .61 0 0 1-.6-.5zM220.6 176.6l-.1 .7-.7 .7M221.6 173.1l.1 .1M221.6 173.1v.1M221.7 173.2l-1.7 .9M221.7 173.2l-4 2.2M224.1 179.2l-.4 .6M224.5 174.4a.57 .57 0 0 1 1 0 1.43 1.43 0 0 1-1.2 1.7 .94 .94 0 0 1 0-1.4zM224.8 174.2l-.3 1-.5 .4M225.7 172.9l-1.9-1-2.2 1.2"/>
<path d="M225.7 172.9l-6.1 3.6M225.7 172.9v3.3l-6.1 3.5M228.3 176.7l-.3 .3-.1 .4M230.9 178.1l-2.4-1.4a.56 .56 0 0 0-.5 .9l2.4 1.4M231.5 179.4l.2 .2M231.6 178.6l.6-.1a.91 .91 0 0 1-.1 .9 .91 .91 0 0 1-.9 .4v-.7zM231.6 179.2l-.1 .2M231.7 178.8l-.1 .4M231.7 178.8l-.2 .3v.4l.2 .1M231.7 178.8h.4v.4M231.7 178.8v.2M231.7 179l.4 .2"/>
<path d="M231.7 179l-.1 .2M232.1 179.2l-.4 .4M232.1 178.3l-.6-.3a1.06 1.06 0 0 0-.9 1.6l.6 .3M232.3 178.8l-.1-.4a1.04 1.04 0 0 0-1 1.5l.5-.1M209.3 180.8l.1 .7 .3 .4M209.4 180.1v.1a1.23 1.23 0 0 0 .3 1.3M209.4 181.5l.2 .7 .2 .3M209.5 181.2l.3 .5M209.8 181.7l-.1 .1 .1 .7M209.8 181.3l-.1 .1 .1 .3M209.8 180.6v.7M210 180.5l1.4 .8-.2 .1"/>
<path d="M210 180.5l-.2 .1M210 180.5v1.9M210 182.4l1.2 .7M210 182.4l-.2 .1M211.2 182.1v.2M211.2 182.5v.2M211.2 181.4v.7M211.2 182.3v.2M215 181.8a4.5 4.5 0 0 1-3.8 .5M215 182.2a4.5 4.5 0 0 1-3.8 .5M215.6 181.2a3.3 3.3 0 0 1-3.9 1.4l-.5-.1M215.6 180.1a1.33 1.33 0 0 1-.5 1.6"/>
<path d="M215.6 181.5a2.06 2.06 0 0 1-2.1 1.9l-1.2 .1-1.1-.2v-.6M215.7 180.8a1.4 1.4 0 0 1-.6 1.3M226.7 180.5l-2.4-1.4a.58 .58 0 0 0-.5 .9l2.4 1.4M227.4 181l.4-.2a.85 .85 0 0 1 .2 1 .85 .85 0 0 1-.8 .5 .84 .84 0 0 1 .2-1.3zM227.4 181.6l-.1 .2M227.4 181.6l-.1 .2 .3 .2M227.6 181.2l-.2 .4M227.6 181.2l-.3 .3v.5h.3M227.6 181.2h.3v.4M227.6 181.2v.2M227.6 181.4l.3 .2M227.6 181.4l-.2 .2"/>
<path d="M227.9 181.6l-.3 .4M228 180.8l-.7-.4a1.06 1.06 0 0 0-.9 1.6l.6 .4M228.1 181.3v-.1a.37 .37 0 0 0-.1-.4 .37 .37 0 0 0-.4-.1l-.6 .7a.63 .63 0 0 0 .2 1l.4-.2"/>
</g>
<g fill="none" stroke="#000" stroke-width=".2" stroke-dasharray="6.3 1.3 1.3 1.3 1.3 1.3">
<path d="M62.9 57.8v5.5M26.4 115.7a1.15 1.15 0 0 0-1 1.7M31.5 119.8l5 2.9M34.7 110.9a1.15 1.15 0 0 0-1 1.7M39.8 115l4.2 2.4M53.5 115.3v5.6M104.4 111.5l.9-.5M41.5 125.6l3.6 2.1M47.1 128.8l1.4 .9M212.5 132.8v2.8M214.3 122a.93 .93 0 0 0-.8-1.3l-.9-.2-1.2 .2M49.1 143.4l4.4-2.5"/>
<path d="M62.9 153.5v.1M209.5 145.2l-.8 .5M212.5 148.5v4.2M216.3 150.2l.1-.4M216.3 141.8a.58 .58 0 0 0-.5-.9M217.2 143.8v3.4M217.2 148.6v5.9M219.7 147.8l-2.9 1.6M223.6 154.5a.58 .58 0 0 0-.5-.9M223.6 146a.58 .58 0 0 0-.5-.8M191.8 163.8l-.5 .3M212.5 175.6v5.1"/>
<path d="M217.8 175.9l-4.2-2.4M221.5 173.2l-3.7-2.1M223.8 179.4l-3.8-2.2M228 177l-3.8-2.2M210.7 183v-.2"/>
</g>
<path d="M66.5 158.5a4.9 4.9 0 0 1-6.1 1.1l-.6-.4" fill="none" stroke="#000" stroke-width=".2" stroke-dasharray="6.3 1.3 1.3 1.3 1.3 1.3" stroke-dashoffset="5.8"/>
<path d="M59.3 34.6a1.58 1.58 0 0 0 .9 2.4 6 6 0 0 0 5 .1" fill="none" stroke="#000" stroke-width=".2" stroke-dasharray="6.3 1.3 1.3 1.3 1.3 1.3" stroke-dashoffset="5.5"/>
<path d="M53.5 98.9v6.8M65.2 105.7v6.8" fill="none" stroke="#000" stroke-width=".2" stroke-dasharray="6.3 1.3 1.3 1.3 1.3 1.3" stroke-dashoffset="3.4"/>
<path d="M65.2 115.3v11.7" fill="none" stroke="#000" stroke-width=".2" stroke-dasharray="6.3 1.3 1.3 1.3 1.3 1.3" stroke-dashoffset="3.7"/>
<path d="M49.1 126.6l19.4-11.3M63.7 135l19.4-11.2M63.7 151.9l19.4-11.2" fill="none" stroke="#000" stroke-width=".2" stroke-dasharray="6.3 1.3 1.3 1.3 1.3 1.3" stroke-dashoffset="4.6"/>
<path d="M95.9 116.4l29.5-17M95.9 133.3l29.5-17.1" fill="none" stroke="#000" stroke-width=".2" stroke-dasharray="6.3 1.3 1.3 1.3 1.3 1.3" stroke-dashoffset="-1.2"/>
<path d="M89.4 103.3l21.4-12.4" fill="none" stroke="#000" stroke-width=".2" stroke-dasharray="6.3 1.3 1.3 1.3 1.3 1.3" stroke-dashoffset="3.5"/>
<path d="M62.9 35.4v16.8" fill="none" stroke="#000" stroke-width=".2" stroke-dasharray="6.3 1.3 1.3 1.3 1.3 1.3" stroke-dashoffset="1.1"/>
<path d="M62.9 89.1v8.6M212.5 121.6v8.4" fill="none" stroke="#000" stroke-width=".2" stroke-dasharray="6.3 1.3 1.3 1.3 1.3 1.3" stroke-dashoffset="5.3"/>
<path d="M62.9 143.7v7.6" fill="none" stroke="#000" stroke-width=".2" stroke-dasharray="6.3 1.3 1.3 1.3 1.3 1.3" stroke-dashoffset="5.7"/>
<path d="M198 151.8l-15.2 8.8M205.3 164.5l-15.2 8.7" fill="none" stroke="#000" stroke-width=".2" stroke-dasharray="6.3 1.3 1.3 1.3 1.3 1.3" stroke-dashoffset=".7"/>
<path d="M205.3 156l-15.7 9.1" fill="none" stroke="#000" stroke-width=".2" stroke-dasharray="6.3 1.3 1.3 1.3 1.3 1.3" stroke-dashoffset=".5"/>
<text font-size="7.8" x="88" y="202.6">X-Axis Gantry Left</text>
<text font-size="5.6" x="190.2" y="202.7">Proto-Plastik A51Z CLASSIC</text>
<g font-size="4.2">
<text x="155.6" y="15.6">ITEM NO.</text>
<text x="204.4" y="15.6">PART NUMBER</text>
<text x="263.4" y="15.6">QTY.</text>
<text x="163.5" y="21.6">1</text>
<text x="174.7" y="21.6">A51Z X-Gantry Left</text>
<text x="266.8" y="21.6">1</text>
<text x="50.4" y="25.5">10</text>
<text x="163.5" y="30.4">2</text>
<text x="174.7" y="30.4">acme threaded retainer</text>
<text x="266.8" y="30.4">1</text>
<text x="163.5" y="39.9">3</text>
<text x="174.7" y="39.9">B18.3.1M - 3 x 0.5 x 16 Hex SHCS -- 16NHX</text>
<text x="266.8" y="39.9">6</text>
<text x="163.5" y="49.4">4</text>
<text x="174.7" y="49.4">B18.3.1M - 3 x 0.5 x 12 Hex SHCS -- 12NHX</text>
<text x="266.8" y="49.4">2</text>
<text x="95.1" y="57">9</text>
<text x="163.5" y="58.8">5</text>
<text x="174.7" y="58.8">B18.2.4.1M - Hex nut, Style 1, M3 x 0.5 --D-N</text>
<text x="266.8" y="58.8">2</text>
<text x="40.9" y="62.6">3</text>
<text x="163.5" y="69">6</text>
<text x="174.7" y="69">A51Z X-Gantry Left-retainer</text>
<text x="266.8" y="69">1</text>
<text x="163.5" y="79.2">7</text>
<text x="174.7" y="79.2">OpenBuilds Nema 17 SKU775</text>
<text x="266.8" y="79.2">1</text>
<text x="163.5" y="88">8</text>
<text x="174.7" y="88">GT2 Drive Pulley</text>
<text x="266.8" y="88">1</text>
<text x="26.7" y="91">4</text>
<text x="40.9" y="91">2</text>
<text x="163.5" y="95.3">9</text>
<text x="174.7" y="95.3">LM8LUU Bearing</text>
<text x="266.8" y="95.3">1</text>
<text x="162.3" y="104.1">10</text>
<text x="174.7" y="104.1">A51Z X-Gantry-snap plug</text>
<text x="266.8" y="104.1">2</text>
<text x="142.3" y="131.9">7</text>
<text x="27" y="146.1">6</text>
<text x="125" y="151.5">8</text>
<text x="50.5" y="173.6">3</text>
<text x="95.5" y="173.6">1</text>
</g>
<text font-size="3.7" x="13.1" y="9.9">Proto-Plastik 3D Printers</text>
<text font-size="3.5" x="189.4" y="9.9">Model: Proto-Plastik A51Z CLASSIC</text>
<g font-size="3.4">
<text x="34.5" y="197.5">SCALE: 1:4</text>
<text x="32.8" y="206">SHEET 9 OF 16</text>
</g>
</svg>
